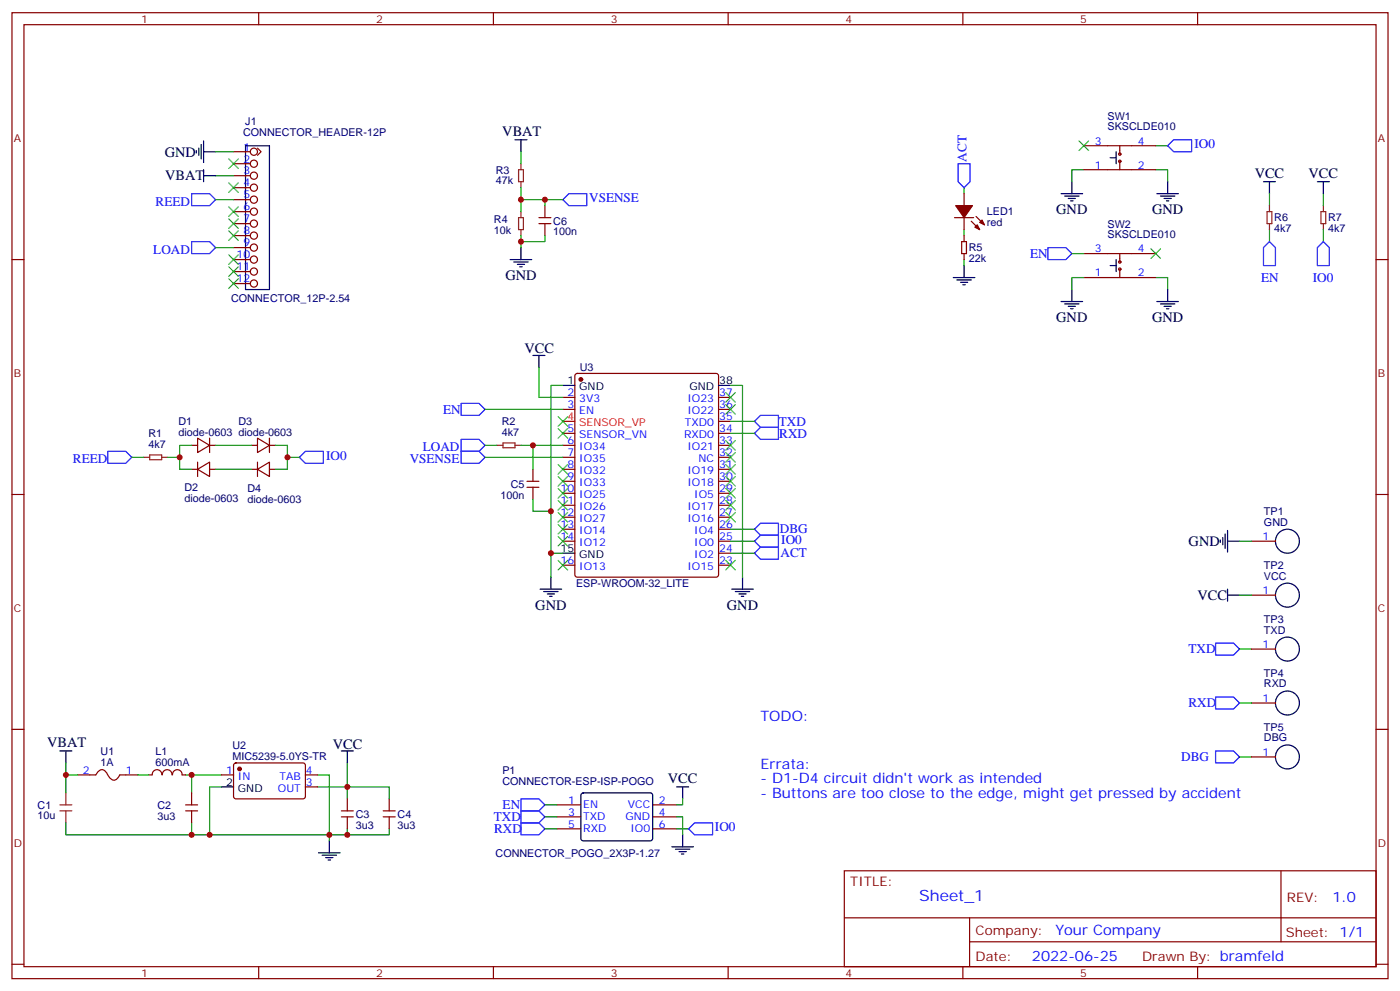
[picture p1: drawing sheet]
<svg xmlns="http://www.w3.org/2000/svg" width="412mm" height="292mm" viewBox="0 0 412 292" stroke-linecap="round" stroke-linejoin="round" font-family="sans-serif">
<g fill="none" stroke="#870000" stroke-width=".35">
<path d="M3.5 3.7h405.4v284.4h-405.4zM7.1 7.3h398.2v277.3h-398.2zM76.2 3.7v3.6M145.3 3.7v3.6M214.5 3.7v3.6M283.6 3.7v3.6M352.8 3.7v3.6M68.8 44.7h4.9M68.8 48.2h4.9M68.8 51.7h4.9M68.8 55.2h4.9M68.8 58.8h4.9"/>
<path d="M75.8 43.6l1.1 1.1-1.1 1M284 57v3.5M319.3 42.9h21.1M319.3 50h21.1M329.8 42.9v2.5M329.8 47.5v2.5M3.5 76.4h3.6M68.8 76.4h4.9M68.8 62.3h4.9M68.8 65.8h4.9M68.8 69.4h4.9M68.8 72.9h4.9"/>
<path d="M68.8 79.9h4.9M158.7 64.1h3.6M158.7 65.8h3.6M160.5 60.5v3.6M160.5 65.8v3.6M281.2 64.1h5.6M283.3 71.1h1.4v3.5h-1.4zM284 64.1v3.5M284 69.4v1.7M284 74.6v1.8M286.1 65.1l2.5 2.5M287.5 63.7l2.5 2.5"/>
<path d="M319.3 74.6h21.1M329.8 74.6v2.5M329.8 79.2v2.5M405.3 76.4h3.6M68.8 83.5h4.9M319.3 81.7h21.1M165.8 117h3.5M169.6 110.1l.4-.2h41l.5 .2 .2 .5v58.6l-.3 .5-.4 .2h-41l-.5-.2-.2-.5v-58.6zM211.7 117h3.5M56.4 131.1h1.8M56.4 138.1h1.8M58.2 129l3.5 2.1-3.5 2.1z"/>
<path d="M58.2 138.1l3.5-2.1v4.3zM58.2 136v4.3M61.7 131.1h1.8M61.7 138.1h1.8M61.7 129v4.2M74.1 131.1h1.7M74.1 138.1h1.7M75.8 129l3.6 2.1-3.6 2.1zM75.8 138.1l3.6-2.1v4.3zM75.8 136v4.3M79.4 131.1h1.7M79.4 138.1h1.7"/>
<path d="M79.4 129v4.2M157 138.1v3.6M165.8 120.5h3.5M165.8 127.6h3.5M165.8 131.1h3.5M165.8 134.6h3.5M165.8 138.1h3.5M211.7 120.5h3.5M211.7 127.6h3.5M211.7 131.1h3.5M211.7 134.6h3.5M211.7 138.1h3.5"/>
<path d="M211.7 124h3.5M3.5 145.6h3.6M155.2 141.7h3.5M155.2 143.4h3.5M157 143.4v3.6M165.8 141.7h3.5M165.8 145.2h3.5M165.8 148.7h3.5M165.8 152.3h3.5M165.8 155.8h3.5M165.8 159.3h3.5M211.7 141.7h3.5"/>
<path d="M211.7 145.2h3.5M211.7 148.7h3.5M211.7 152.3h3.5M211.7 155.8h3.5M211.7 159.3h3.5M368.7 159.3h7M405.3 145.6h3.6M165.8 166.4h3.5M211.7 166.4h3.5M211.7 162.8h3.5M368.7 175.2h7M368.7 191.1h7"/>
<path d="M3.5 214.7h3.6M368.7 206.9h7M405.3 214.7h3.6M22.9 228.1h5.3l.3-.4a1.56 1.56 0 0 1 2.7-.5l.8 1.3a1.56 1.56 0 0 0 2.7 .5l.6-.9h5.3M43.7 228.1h1.1M44.8 228.1a1.41 1.41 0 0 1 1.5-1.5 1.41 1.41 0 0 1 1.4 1.5M47.8 228.1a1.41 1.41 0 0 1 1.4-1.5 1.41 1.41 0 0 1 1.4 1.5M50.8 228.1a1.41 1.41 0 0 1 1.4-1.5 1.41 1.41 0 0 1 1.4 1.5h1.1M54.7 238.7h3.5M54.7 236.9h3.5M56.4 233.4v3.5M56.4 238.7v3.5"/>
<path d="M65.3 228.1h3.5M69 224.8l.5-.2h20l.5 .7-.1 9.4-.6 .5-20.1-.1-.4-.6v-9.2zM90 228.1h3.5M90 231.6h3.5M100.5 238.7h3.6M102.3 235.2v3.5M112.9 238.7h3.5M114.7 235.2v3.5M164 236.9h7.1M192.3 236.9h7M368.7 222.8h7M100.5 240.5h3.6"/>
<path d="M102.3 240.5v3.5M112.9 240.5h3.5M114.7 240.5v3.5M164 240.5h7.1M164 244h7.1M192.3 240.5h7M192.3 244h7M248.7 256.3h156.6v28.3h-156.6zM377.3 256.4v20.8M248.7 270.2h156.5M285.6 277.2h119.6M285.6 270.2v14.1"/>
<path d="M3.5 283.8h3.6M76.2 284.6v3.5M145.3 284.6v3.5M214.5 284.6v3.5M283.6 284.6v3.5M352.8 284.6v3.5M405.3 283.8h3.6"/>
<circle cx="74.8" cy="55.2" r="1.06"/>
<circle cx="74.8" cy="58.8" r="1.06"/>
<circle cx="74.8" cy="44.7" r="1.06"/>
<circle cx="74.8" cy="51.7" r="1.06"/>
<circle cx="74.8" cy="48.2" r="1.06"/>
<circle cx="329.8" cy="45.4" r=".35"/>
<circle cx="329.8" cy="47.5" r=".35"/>
<circle cx="74.8" cy="76.4" r="1.06"/>
<circle cx="74.8" cy="72.9" r="1.06"/>
<circle cx="74.8" cy="65.8" r="1.06"/>
<circle cx="74.8" cy="69.4" r="1.06"/>
<circle cx="74.8" cy="62.3" r="1.06"/>
<circle cx="74.8" cy="79.9" r="1.06"/>
<circle cx="329.8" cy="77.1" r=".35"/>
<circle cx="329.8" cy="79.2" r=".35"/>
<circle cx="74.8" cy="83.5" r="1.06"/>
</g>
<g fill="#870000" stroke="#870000" stroke-width=".35">
<path d="M287.9 66.2l.7 1.4-1.4-.7z"/>
<path d="M288.6 65.5l.7-.7 .7 1.4z"/>
<path d="M281.5 60.5h5l-2.5 3.6z"/>
<circle cx="171.1" cy="111.7" r=".53"/>
<circle cx="70.6" cy="226.3" r=".53"/>
</g>
<g fill="none" stroke="#000" stroke-width=".35">
<path d="M57.9 44.3v.7M58.6 43.6v2.1M59.3 42.5v4.3M60 44.7h3.5M60 41.5v6.3M60 50v3.5M60 51.7h3.5M72.3 42.9h7.1v42.3h-7.1zM151.7 41.1h3.5M153.5 41.1v3.6M312.6 57h6.3M313.6 57.7h4.3"/>
<path d="M314.7 58.4h2.1M315.4 59.1h.7M315.7 53.5v3.5M327 46.4h1.8M328.8 44.7v3.5M340.8 57h6.3M341.8 57.7h4.3M342.9 58.4h2.1M343.6 59.1h.7M344 53.5v3.5M372.2 53.5h3.5M373.9 53.5v3.5"/>
<path d="M388.1 53.5h3.5M389.8 53.5v3.5M150.3 76.4h6.3M151.3 77.1h4.3M152.4 77.8h2.1M153.1 78.5h.7M153.5 72.9v3.5M284 78.2v3.5M327 78.2h1.8M328.8 76.4v3.5M280.8 81.7h6.4M281.9 82.4h4.2"/>
<path d="M282.9 83.1h2.1M283.6 83.8h.7M312.6 88.8h6.3M313.6 89.5h4.3M314.7 90.2h2.1M315.4 90.9h.7M315.7 85.2v3.6M340.8 88.8h6.3M341.8 89.5h4.3M342.9 90.2h2.1M343.6 90.9h.7M344 85.2v3.6"/>
<path d="M157 104.6h3.5M158.7 104.6v3.6M165.8 113.5h3.5M211.7 113.5h3.5M359.5 159v.7M360.2 158.3v2.1M360.9 157.2v4.2M361.6 159.3h3.5M361.6 156.1v6.4M159.1 173.4h6.4M160.2 174.1h4.2M161.2 174.8h2.1"/>
<path d="M161.9 175.5h.7M162.3 169.9v3.5M165.8 162.8h3.5M215.5 173.4h6.4M216.6 174.1h4.2M217.7 174.8h2.1M218.4 175.5h.7M218.7 169.9v3.5M361.6 173.4v3.6M361.6 175.2h3.5M17.6 221.1h3.6M19.4 221.1v3.5"/>
<path d="M65.3 231.6h3.5M100.5 221.1h3.6M102.3 221.1v3.5M171.3 233.6l.5-.2 20 .1 .5 .6-.1 13-.6 .4-20.1-.1-.4-.6v-12.7zM199.3 231.6h3.5M201.1 231.6v3.6M93.8 251h6.4M94.9 251.7h4.2M96 252.4h2.1M96.7 253.2h.7M97 247.5v3.5M197.9 249.3h6.4"/>
<path d="M199 250h4.2M200 250.7h2.1M200.7 251.4h.7M201.1 245.7v3.6"/>
<circle cx="379.2" cy="159.3" r="3.5"/>
<circle cx="379.2" cy="175.2" r="3.5"/>
<circle cx="379.2" cy="191.1" r="3.5"/>
<circle cx="379.2" cy="206.9" r="3.5"/>
<circle cx="379.2" cy="222.8" r="3.5"/>
</g>
<path d="M165.8 124h3.5" fill="none" stroke="#f00" stroke-width=".35"/>
<g fill="none" stroke="#008700" stroke-width=".35">
<path d="M63.5 44.7h5.3M63.5 51.7h5.3M63.5 58.8h5.3M153.5 58.8h12.3M153.5 44.7v3.5M153.5 55.2v7.1M160.5 58.8v1.7M284 55.2v1.8M319.3 50h-3.6v3.5M340.4 50h3.6v3.5M340.4 42.9h3.6M373.9 57v3.5"/>
<path d="M389.8 57v3.5M63.5 72.9h5.3M153.5 69.4v3.5M160.5 69.4v1.7h-7M284 67.6v1.8M284 76.4v1.8M315.7 74.6h3.6M373.9 67.6v3.5M389.8 67.6v3.5M319.3 81.7h-3.6v3.5M340.4 81.7h3.6v3.5M158.7 108.2v8.8h7.1"/>
<path d="M165.8 113.5h-3.5v56.4M215.2 113.5h3.5v56.4M38.8 134.6h3.5M52.9 134.6v3.5h3.5M56.4 131.1h-3.5v3.5h-3.5M63.5 131.1h10.6M63.5 138.1h10.6M81.1 131.1h3.6v3.5h3.5M84.7 134.6v3.5h-3.6M142.9 120.5h22.9M142.9 131.1h3.5M142.9 134.6h22.9"/>
<path d="M153.5 131.1h12.3M157 131.1v7M215.2 124h7M215.2 127.6h7M157 147v3.5h5.3M215.2 159.3h7M215.2 155.8h7M365.1 159.3h3.6M162.3 162.8h3.5M215.2 162.8h7M365.1 175.2h3.6M365.1 191.1h3.6"/>
<path d="M365.1 206.9h3.6M19.4 224.6v3.5h3.5M19.4 228.1v5.3M40.6 228.1h3.1M54.7 228.1h1.7M65.3 228.1h-8.9v5.3M65.3 231.6h-3.6v14.1h35.3v1.8M93.5 231.6h8.8v3.6M93.5 228.1h3.5v17.6h5.3v-1.7M102.3 224.6v7h12.4v3.6M160.5 236.9h3.5M201.1 235.2v1.7h-1.8"/>
<path d="M365.1 222.8h3.6M19.4 242.2v3.5h37M56.4 242.2v3.5h5.3M114.7 244v1.7h-12.4M160.5 244h3.5M160.5 240.5h3.5M199.3 240.5h1.8v5.2M199.3 244h3.5"/>
</g>
<g fill="none" stroke="#00f" stroke-width=".35">
<path d="M56.4 57h5.3l1.8 1.8-1.8 1.7h-5.3zM167.6 57h5.3v3.5h-5.3l-1.8-1.7zM282.2 48.2h3.6v5.3l-1.8 1.7-1.8-1.7zM344 42.9l1.7-1.8h5.3v3.6h-5.3zM56.4 71.1h5.3l1.8 1.8-1.8 1.7h-5.3zM308.7 72.9h5.3l1.7 1.7-1.7 1.8h-5.3zM373.9 71.1l1.8 1.8v5.3h-3.5v-5.3zM389.8 71.1l1.8 1.8v5.3h-3.5v-5.3zM135.8 118.7h5.3l1.8 1.8-1.8 1.8h-5.3zM31.7 132.9h5.3l1.8 1.7-1.8 1.8h-5.3zM88.2 134.6l1.8-1.7h5.2v3.5h-5.2zM135.8 129.3h5.3l1.8 1.8-1.8 1.8h-5.3z"/>
<path d="M135.8 132.9h5.3l1.8 1.7-1.8 1.8h-5.3zM222.2 124l1.8-1.7h5.3v3.5h-5.3zM222.2 127.6l1.8-1.8h5.3v3.5h-5.3zM222.2 155.8l1.8-1.8h5.3v3.6h-5.3zM224 157.6h5.3v3.5h-5.3l-1.8-1.8zM222.2 162.8l1.8-1.7h5.3v3.5h-5.3zM358.1 189.3h5.3l1.7 1.8-1.7 1.7h-5.3zM358.1 205.2h5.3l1.7 1.7-1.7 1.8h-5.3zM153.5 235.2h5.2l1.8 1.7-1.8 1.8h-5.2zM153.5 238.7h5.2l1.8 1.8-1.8 1.7h-5.2zM358.1 221.1h5.3l1.7 1.7-1.7 1.8h-5.3zM153.5 242.2h5.2l1.8 1.8-1.8 1.7h-5.2z"/>
<path d="M202.8 244l1.8-1.8h5.3v3.5h-5.3z"/>
</g>
<g fill="none" stroke="#3c3" stroke-width=".35">
<path d="M67.4 46.8l2.8 2.8M67.4 53.8l2.8 2.9M70.2 46.8l-2.8 2.8M70.2 53.8l-2.8 2.9M317.9 41.5l2.8 2.8M320.7 41.5l-2.8 2.8M67.4 60.9l2.8 2.8M67.4 64.4l2.8 2.8M67.4 67.9l2.8 2.9M67.4 75l2.8 2.8M67.4 78.5l2.8 2.9M70.2 60.9l-2.8 2.8"/>
<path d="M70.2 64.4l-2.8 2.8M70.2 67.9l-2.8 2.9M70.2 75l-2.8 2.8M70.2 78.5l-2.8 2.9M339 73.2l2.8 2.9M341.8 73.2l-2.8 2.9M67.4 82.1l2.8 2.8M70.2 82.1l-2.8 2.8M213.8 119.1l2.8 2.8M213.8 115.6l2.8 2.8M216.6 115.6l-2.8 2.8M216.6 119.1l-2.8 2.8"/>
<path d="M164.4 122.6l2.8 2.8M164.4 126.2l2.8 2.8M164.4 136.7l2.8 2.9M167.2 122.6l-2.8 2.8M167.2 126.2l-2.8 2.8M167.2 136.7l-2.8 2.9M213.8 133.2l2.8 2.8M213.8 136.7l2.8 2.9M213.8 129.7l2.8 2.8M216.6 133.2l-2.8 2.8M216.6 136.7l-2.8 2.9M216.6 129.7l-2.8 2.8"/>
<path d="M164.4 140.3l2.8 2.8M164.4 143.8l2.8 2.8M164.4 147.3l2.8 2.8M164.4 150.8l2.8 2.9M164.4 154.4l2.8 2.8M164.4 157.9l2.8 2.8M167.2 140.3l-2.8 2.8M167.2 143.8l-2.8 2.8M167.2 147.3l-2.8 2.8M167.2 150.8l-2.8 2.9M167.2 154.4l-2.8 2.8M167.2 157.9l-2.8 2.8"/>
<path d="M213.8 150.8l2.8 2.9M213.8 147.3l2.8 2.8M213.8 143.8l2.8 2.8M213.8 140.3l2.8 2.8M216.6 150.8l-2.8 2.9M216.6 147.3l-2.8 2.8M216.6 143.8l-2.8 2.8M216.6 140.3l-2.8 2.8M164.4 165l2.8 2.8M167.2 165l-2.8 2.8M213.8 165l2.8 2.8M216.6 165l-2.8 2.8"/>
</g>
<g fill="none" stroke="#8c2424" stroke-width=".35">
<path d="M152.8 50h1.4v3.5h-1.4zM153.5 48.2v1.8M153.5 53.5v1.7M152.8 64.1h1.4v3.5h-1.4zM153.5 62.3v1.8M153.5 67.6v1.8M373.2 62.3h1.4v3.5h-1.4zM373.9 60.5v1.8M373.9 65.8v1.8M389.1 62.3h1.4v3.5h-1.4zM389.8 60.5v1.8M389.8 65.8v1.8"/>
<path d="M42.3 134.6h1.8M44.1 133.9h3.5v1.4h-3.5zM47.6 134.6h1.8M146.4 131.1h1.8M148.2 130.4h3.5v1.4h-3.5zM151.7 131.1h1.8M17.6 238.7h3.6M17.6 236.9h3.6M19.4 233.4v3.5M19.4 238.7v3.5"/>
</g>
<g fill="#c00">
<circle cx="56.4" cy="228.1" r=".88"/>
<circle cx="102.3" cy="231.6" r=".88"/>
<circle cx="97" cy="245.7" r=".88"/>
<circle cx="61.7" cy="245.7" r=".88"/>
<circle cx="162.3" cy="162.8" r=".88"/>
<circle cx="153.5" cy="58.8" r=".88"/>
<circle cx="52.9" cy="134.6" r=".88"/>
<circle cx="84.7" cy="134.6" r=".88"/>
<circle cx="160.5" cy="58.8" r=".88"/>
<circle cx="153.5" cy="71.1" r=".88"/>
<circle cx="102.3" cy="245.7" r=".88"/>
<circle cx="162.3" cy="150.5" r=".88"/>
<circle cx="157" cy="131.1" r=".88"/>
<circle cx="19.4" cy="228.1" r=".88"/>
<circle cx="56.4" cy="245.7" r=".88"/>
</g>
<text font-size="4.6" fill="#00f" x="270.8" y="265.4">Sheet_1</text>
<g font-size="4.2">
<text x="148" y="39.9">VBAT</text>
<text x="48.5" y="46.1">GND</text>
<text x="48.7" y="53.1">VBAT</text>
<text x="369.6" y="52.4">VCC</text>
<text x="385.5" y="52.4">VCC</text>
<text x="311.1" y="63">GND</text>
<text x="339.4" y="63">GND</text>
<text x="148.9" y="82.5">GND</text>
<text x="311.1" y="94.8">GND</text>
<text x="339.4" y="94.8">GND</text>
<text x="154.5" y="103.9">VCC</text>
<text x="350.1" y="160.7">GND</text>
<text x="157.7" y="179.5">GND</text>
<text x="214.1" y="179.5">GND</text>
<text x="352.7" y="176.6">VCC</text>
<text x="13.9" y="219.9">VBAT</text>
<text x="98.1" y="220.3">VCC</text>
<text x="196.7" y="230.5">VCC</text>
</g>
<g font-size="4.2" fill="#00f">
<text x="224" y="212.2">TODO:</text>
<text x="224" y="226.3">Errata:</text>
<text x="224" y="230.6">- D1-D4 circuit didn't work as intended</text>
<text x="224" y="234.8">- Buttons are too close to the edge, might get pressed by accident</text>
<text x="392.5" y="265.6">1.0</text>
<text x="310.9" y="275.2">Your Company</text>
<text x="304" y="283">2022-06-25</text>
</g>
<g font-size="3.9" fill="#00f">
<text x="284.7" y="47.6" transform="rotate(-90 284.7 47.6)">ACT</text>
<text x="351.9" y="43.6">IO0</text>
<text x="173.6" y="59.5">VSENSE</text>
<text x="45.8" y="60.5">REED</text>
<text x="45.2" y="74.6">LOAD</text>
<text x="303.4" y="76">EN</text>
<text x="371.5" y="82.9">EN</text>
<text x="386.7" y="82.9">IO0</text>
<text x="130.5" y="121.8">EN</text>
<text x="229.4" y="125.3">TXD</text>
<text x="229.5" y="128.8">RXD</text>
<text x="21.5" y="136.4">REED</text>
<text x="96.1" y="135.3">IO0</text>
<text x="120.7" y="136.4">VSENSE</text>
<text x="124.5" y="132.9">LOAD</text>
<text x="229.7" y="157">DBG</text>
<text x="230.1" y="160">IO0</text>
<text x="230" y="164.1">ACT</text>
<text x="350.1" y="192.3">TXD</text>
<text x="350.1" y="208.2">RXD</text>
<text x="348" y="224">DBG</text>
<text x="148.1" y="238.2">EN</text>
<text x="145.5" y="241.7">TXD</text>
<text x="145.5" y="245.2">RXD</text>
<text x="210.6" y="244.7">IO0</text>
</g>
<g font-size="3.9" fill="#800">
<text x="250.5" y="260.9">TITLE:</text>
<text x="379.1" y="265.6">REV:</text>
<text x="287.4" y="275.1">Company:</text>
<text x="378.7" y="275.7">Sheet: 1/1</text>
<text x="287.4" y="282.8">Date:</text>
<text x="336.4" y="282.9">Drawn By: bramfeld</text>
</g>
<g font-size="3.2" fill="#800">
<text x="41.6" y="6.7">1</text>
<text x="110.8" y="6.7">2</text>
<text x="179.9" y="6.7">3</text>
<text x="249.1" y="6.7">4</text>
<text x="318.2" y="6.7">5</text>
<text x="4.1" y="41.8">A</text>
<text x="405.9" y="41.8">A</text>
<text x="4.1" y="111">B</text>
<text x="405.9" y="111">B</text>
<text x="4.1" y="180.1">C</text>
<text x="405.9" y="180.1">C</text>
<text x="4.1" y="249.3">D</text>
<text x="405.9" y="249.3">D</text>
<text x="41.6" y="287.5">1</text>
<text x="110.8" y="287.5">2</text>
<text x="179.9" y="287.5">3</text>
<text x="249.1" y="287.5">4</text>
<text x="318.2" y="287.5">5</text>
</g>
<g font-size="3.2" fill="#000080">
<text x="326.3" y="35.2">SW1</text>
<text x="71.6" y="40">CONNECTOR_HEADER-12P</text>
<text x="72.3" y="36.9">J1</text>
<text x="326.3" y="38.2">SKSCLDE010</text>
<text x="146.1" y="51.1">R3</text>
<text x="146.1" y="54.3">47k</text>
<text x="145.5" y="65.6">R4</text>
<text x="290.7" y="63.4">LED1</text>
<text x="375.4" y="65.2">R6</text>
<text x="391.2" y="65.2">R7</text>
<text x="145.5" y="68.8">10k</text>
<text x="163" y="69.3">100n</text>
<text x="163" y="66.1">C6</text>
<text x="290.7" y="66.6">red</text>
<text x="326.3" y="69.9">SKSCLDE010</text>
<text x="326.3" y="67">SW2</text>
<text x="375.4" y="68.4">4k7</text>
<text x="391.2" y="68.4">4k7</text>
<text x="285.4" y="77.2">22k</text>
<text x="285.4" y="74">R5</text>
<text x="68.1" y="88.8">CONNECTOR_12P-2.54</text>
<text x="170.8" y="109.3">U3</text>
<text x="52.6" y="125.2">D1</text>
<text x="70.2" y="125.2">D3</text>
<text x="147.8" y="125.2">R2</text>
<text x="43.8" y="132">4k7</text>
<text x="43.8" y="128.7">R1</text>
<text x="52.6" y="128.3">diode-0603 diode-0603</text>
<text x="147.8" y="128.4">4k7</text>
<text x="150.5" y="143.7">C5</text>
<text x="54.3" y="147.8">diode-0603</text>
<text x="54.3" y="144.6">D2</text>
<text x="72.9" y="148.1">diode-0603</text>
<text x="72.9" y="145">D4</text>
<text x="147.5" y="146.9">100n</text>
<text x="372.3" y="154.7">GND</text>
<text x="372.3" y="151.6">TP1</text>
<text x="372.3" y="167.4">TP2</text>
<text x="169.7" y="172.8">ESP-WROOM-32_LITE</text>
<text x="372.3" y="170.6">VCC</text>
<text x="372.3" y="183.3">TP3</text>
<text x="372.3" y="186.5">TXD</text>
<text x="372.3" y="202.4">RXD</text>
<text x="372.3" y="199.2">TP4</text>
<text x="372.3" y="215.1">TP5</text>
<text x="68.4" y="220.5">U2</text>
<text x="372.3" y="218.2">DBG</text>
<text x="29.6" y="225.5">1A</text>
<text x="29.6" y="222.3">U1</text>
<text x="45.8" y="225.3">600mA</text>
<text x="45.8" y="222.2">L1</text>
<text x="68.4" y="223.7">MIC5239-5.0YS-TR</text>
<text x="148" y="227.9">P1</text>
<text x="148" y="231">CONNECTOR-ESP-ISP-POGO</text>
<text x="11.1" y="238">C1</text>
<text x="46.4" y="238.1">C2</text>
<text x="11.1" y="241.2">10u</text>
<text x="46.4" y="241.3">3u3</text>
<text x="104.8" y="243.9">3u3</text>
<text x="104.8" y="240.7">C3</text>
<text x="117.1" y="243.9">3u3</text>
<text x="117.1" y="240.7">C4</text>
<text x="146" y="252.2">CONNECTOR_POGO_2X3P-1.27</text>
</g>
<g font-size="3.2" fill="#00f">
<text x="71.7" y="44.3">1</text>
<text x="71.7" y="47.8">2</text>
<text x="322.5" y="42.5">3</text>
<text x="335.1" y="42.5">4</text>
<text x="71.7" y="51.4">3</text>
<text x="322.5" y="49.6">1</text>
<text x="335.1" y="49.6">2</text>
<text x="71.7" y="54.9">4</text>
<text x="71.7" y="58.4">5</text>
<text x="71.7" y="61.9">6</text>
<text x="71.7" y="65.5">7</text>
<text x="71.7" y="69">8</text>
<text x="69.7" y="76.1">10</text>
<text x="71.7" y="72.5">9</text>
<text x="322.5" y="74.3">3</text>
<text x="335.1" y="74.3">4</text>
<text x="69.7" y="79.6">11</text>
<text x="69.7" y="83.1">12</text>
<text x="322.5" y="81.4">1</text>
<text x="335.1" y="81.4">2</text>
<text x="167.1" y="116.6">2</text>
<text x="170.6" y="118.4">3V3</text>
<text x="202.5" y="118.4">IO23</text>
<text x="211.8" y="116.6">37</text>
<text x="167.1" y="120.2">3</text>
<text x="170.6" y="121.9">EN</text>
<text x="201.8" y="125.4">TXD0</text>
<text x="202.5" y="121.9">IO22</text>
<text x="211.8" y="123.7">35</text>
<text x="211.8" y="120.2">36</text>
<text x="167.1" y="127.2">5</text>
<text x="167.1" y="130.7">6</text>
<text x="170.6" y="129">SENSOR_VN</text>
<text x="201.5" y="129">RXD0</text>
<text x="211.8" y="130.7">33</text>
<text x="211.8" y="127.2">34</text>
<text x="167.1" y="134.3">7</text>
<text x="167.1" y="137.8">8</text>
<text x="170.6" y="132.5">IO34</text>
<text x="170.6" y="136">IO35</text>
<text x="202.5" y="132.5">IO21</text>
<text x="205.8" y="136">NC</text>
<text x="211.8" y="137.8">31</text>
<text x="211.8" y="134.3">32</text>
<text x="167.1" y="141.3">9</text>
<text x="170.6" y="139.6">IO32</text>
<text x="170.6" y="143.1">IO33</text>
<text x="202.5" y="143.1">IO18</text>
<text x="202.5" y="139.6">IO19</text>
<text x="211.8" y="141.3">30</text>
<text x="165.1" y="144.9">10</text>
<text x="165.1" y="148.4">11</text>
<text x="170.6" y="146.6">IO25</text>
<text x="204.5" y="146.6">IO5</text>
<text x="211.8" y="148.4">28</text>
<text x="211.8" y="144.9">29</text>
<text x="165.1" y="151.9">12</text>
<text x="165.1" y="155.4">13</text>
<text x="170.6" y="150.1">IO26</text>
<text x="170.6" y="153.7">IO27</text>
<text x="202.5" y="153.7">IO16</text>
<text x="202.5" y="150.1">IO17</text>
<text x="211.8" y="155.4">26</text>
<text x="211.8" y="151.9">27</text>
<text x="165.1" y="159">14</text>
<text x="170.6" y="157.2">IO14</text>
<text x="170.6" y="160.7">IO12</text>
<text x="204.5" y="160.7">IO0</text>
<text x="204.5" y="157.2">IO4</text>
<text x="211.8" y="159">25</text>
<text x="371.9" y="159">1</text>
<text x="165.1" y="166">16</text>
<text x="170.6" y="167.8">IO13</text>
<text x="202.5" y="167.8">IO15</text>
<text x="204.5" y="164.3">IO2</text>
<text x="211.8" y="166">23</text>
<text x="211.8" y="162.5">24</text>
<text x="371.9" y="174.8">1</text>
<text x="371.9" y="190.7">1</text>
<text x="371.9" y="206.6">1</text>
<text x="24.4" y="227.8">2</text>
<text x="37" y="227.8">1</text>
<text x="66.6" y="227.8">1</text>
<text x="90.1" y="227.8">4</text>
<text x="371.9" y="222.5">1</text>
<text x="70.1" y="229.5">IN</text>
<text x="81.9" y="233">OUT</text>
<text x="82.4" y="229.5">TAB</text>
<text x="90.1" y="231.3">3</text>
<text x="167.3" y="236.6">1</text>
<text x="171.8" y="238">EN</text>
<text x="185" y="238">VCC</text>
<text x="194" y="236.6">2</text>
<text x="167.3" y="240.1">3</text>
<text x="167.3" y="243.6">5</text>
<text x="171.8" y="241.5">TXD</text>
<text x="171.8" y="245">RXD</text>
<text x="184.3" y="241.5">GND</text>
<text x="185.7" y="245">IO0</text>
<text x="194" y="240.1">4</text>
<text x="194" y="243.6">6</text>
</g>
<g font-size="3.2">
<text x="167.1" y="113.1">1</text>
<text x="211.8" y="113.1">38</text>
<text x="170.6" y="114.9">GND</text>
<text x="203.1" y="114.9">GND</text>
<text x="165.1" y="162.5">15</text>
<text x="170.6" y="164.3">GND</text>
<text x="66.6" y="231.3">2</text>
<text x="70.1" y="233">GND</text>
</g>
<g font-size="3.2" fill="#f00">
<text x="167.1" y="123.7">4</text>
<text x="170.6" y="125.4">SENSOR_VP</text>
</g>
</svg>
